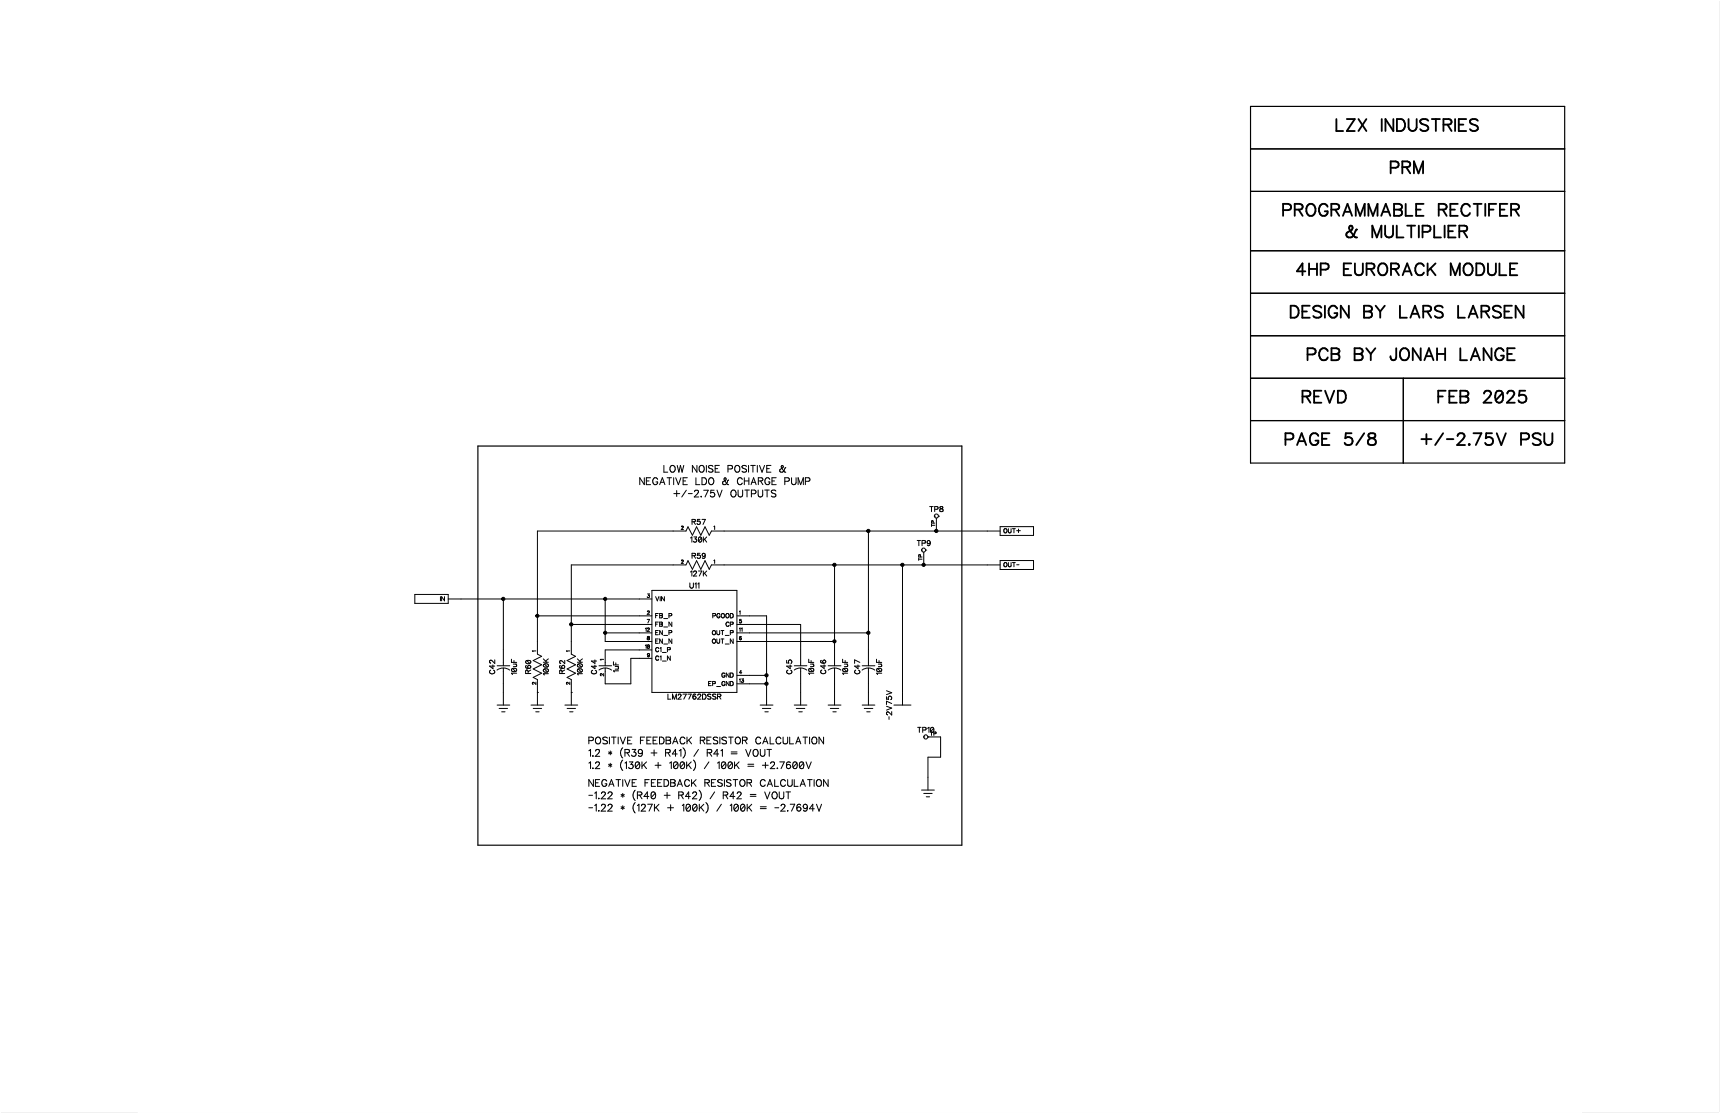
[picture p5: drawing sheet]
<svg xmlns="http://www.w3.org/2000/svg" width="432mm" height="279mm" viewBox="0 0 432 279" stroke-linecap="round" stroke-linejoin="round" font-family="sans-serif">
<g fill="#000" stroke="#000" stroke-width=".25">
<path d="M0 0h431.8v279.4h-431.8z"/>
<circle cx="218" cy="133.3" r=".4"/>
<circle cx="235.1" cy="133.3" r=".4"/>
<circle cx="126.3" cy="150.3" r=".4"/>
<circle cx="134.9" cy="154.6" r=".39"/>
<circle cx="143.4" cy="156.7" r=".4"/>
<circle cx="151.9" cy="158.9" r=".39"/>
<circle cx="151.9" cy="150.3" r=".39"/>
<circle cx="209.5" cy="141.8" r=".4"/>
<circle cx="218" cy="158.9" r=".4"/>
<circle cx="226.5" cy="141.8" r=".4"/>
<circle cx="231.9" cy="141.8" r=".4"/>
<circle cx="192.4" cy="169.5" r=".4"/>
<circle cx="192.4" cy="171.6" r=".4"/>
<circle cx="209.5" cy="161" r=".39"/>
</g>
<g fill="#fff" stroke="#fff" stroke-width=".25">
<path d="M0 0h431.8v279.4h-431.8z"/>
<path d="M34.7 0h362.3v279.4h-362.3z"/>
</g>
<g fill="none" stroke="#000" stroke-width=".25">
<path d="M161.8 119.9v1.8l-1.2-1.8v1.8M163.3 119.9h-1v1.8h1M166.7 116.8v1.7h.9M167.5 119.9h1.1M168 119.9v1.8M168.5 116.9a.8 .8 0 0 1 1 .8 .8 .8 0 0 1-1 .7l-.3-.5zM169.1 119.9v1.8M169.6 119.9l.7 1.8 .6-1.8M170 116.8l.4 1.7 .4-1.7 .4 1.7 .5-1.7M172.6 119.9h-1.1v1.8h1.1M174.7 119.9v1.8h1M175 116.8v1.7l-1.2-1.7v1.7"/>
<path d="M175.8 116.9a.79 .79 0 0 1 1 .8 .79 .79 0 0 1-1 .7l-.3-.5 .1-.7zM176.2 119.9a.93 .93 0 0 1 1.1 .5 .93 .93 0 0 1-.3 1.2l-.8 .1zM177.3 116.8v1.7M179 117.1a.65 .65 0 0 0-1.2 .1l.2 .3 .8 .3 .2 .5a.72 .72 0 0 1-1.2 0M179.5 117.6h.7M180.6 116.8h-1.1v1.7h1.1M182.8 117.7l.9-.1 .2-.2-.1-.4-1-.2v1.7M184.7 116.9l.2-.1a.82 .82 0 0 1 .8 .9 .82 .82 0 0 1-1 .7l-.3-.5zM186.9 119.9v1.8M187.4 117.1l-.4-.3a.52 .52 0 0 0-.7 .4l1.1 .9v.2l-.4 .2-.7-.2M187.9 116.8v1.7M188 119.9v1.8"/>
<path d="M188.5 116.8h1.1M189 116.8v1.7M190.1 116.8v1.7M190.7 116.8l.6 1.7 .6-1.7M192.5 117.6h.6M193.5 116.8h-1v1.7h1M194.9 119.9h-1.1v1.8h1.1M197.3 117.4l-.7 1-.6 .1-.3-.3 .1-.3 .8-.7-.2-.4-.3 .3 .1 .4 .7 .9 .4 .1M198.7 119.9v1.3a.57 .57 0 0 0 .6 .5 .57 .57 0 0 0 .6-.5v-1.3M162.3 120.7h.6M165.1 120.4a.63 .63 0 0 0-.7-.5 .63 .63 0 0 0-.5 .7 .69 .69 0 0 0 .3 1 .69 .69 0 0 0 .9-.4v-.2h-.4M165.6 121.7l.7-1.8 .6 1.8"/>
<path d="M165.9 121.1h.8M169.2 123.9h1.4M169.9 123.1v1.5M171.4 132.1l-.3 .1M171.4 132.1h.1M171.5 132.1v.3l-.5 .5h.6M171.5 120.7h.6M172.3 123.1l-1.1 1.7M172.8 123.9h1M173.4 135l.3-.2v1.3M173.7 131l.8-.1 .1-.3-.1-.2h-.8v1.3M173.7 139.5l.8-.1 .1-.3-.1-.2h-.8v1.3"/>
<path d="M174.2 131l.4 .7M174.2 134.8h.7l-.4 .5a.42 .42 0 0 1 .4 .5 .42 .42 0 0 1-.5 .3l-.3-.3M174.2 139.5l.4 .7M174.4 123.4a.51 .51 0 0 1 .4-.4 .51 .51 0 0 1 .5 .4l-.2 .6-.8 .8h1.1M175.7 130.4h-.6l-.1 .5a.44 .44 0 0 1 .7 .1 .44 .44 0 0 1-.1 .6 .44 .44 0 0 1-.6-.2M175.7 138.9h-.6l-.1 .5 .3-.1a.46 .46 0 0 1 .6 .3 .46 .46 0 0 1-.3 .6 .46 .46 0 0 1-.6-.2M176 124.6v.2zM176.1 135l-.3-.2-.3 .1-.1 .9M176.1 135l.1 .6-.2 .4-.3 .1-.3-.3M176.1 135l-.7 .8M176.2 130.4h.9l-.6 1.3M176.6 134.8v1.3"/>
<path d="M176.7 123.1h1.1l-.8 1.7M176.9 135.3l.5 .8M177 139.3l-.1 .8-.6-.1M177.4 134.8l-.8 .9M178.1 120.2a.78 .78 0 0 1 1.1 .1 .78 .78 0 0 1-.2 1.1 .78 .78 0 0 1-1.1-.1 .78 .78 0 0 1 .2-1.1zM179.2 132.2l.2-.1v.8M179.3 123.1h-.8l-.1 .7a.6 .6 0 0 1 .9 0 .6 .6 0 0 1-.1 .9 .6 .6 0 0 1-.9-.3M180 123l.6 1.8 .7-1.8M182.9 120.5l-.4 .7a.58 .58 0 0 1-.5 .5 .58 .58 0 0 1-.6-.5l.8-.7 .1-.3-.3-.3-.2 .3 .1 .4 .7 1 .3 .1M183.8 123.1a.81 .81 0 0 1 1 .8 .81 .81 0 0 1-1 .8l-.3-.6v-.4zM185.3 123v1.2l.5 .6a.52 .52 0 0 0 .6-.6v-1.2M186.4 120.4a.63 .63 0 0 0-.8-.5 .63 .63 0 0 0-.5 .7 .69 .69 0 0 0 .3 1 .69 .69 0 0 0 1-.4"/>
<path d="M186.9 120.7h1.1M187 123h1.1M187.5 123v1.8M188.6 121.7l.6-1.8 .6 1.8M188.6 124l1-.1 .2-.3-.1-.4-1.1-.2v1.8M188.8 121.1h.8M190.3 123v1.2a.57 .57 0 0 0 .6 .6 .57 .57 0 0 0 .6-.6v-1.2M190.4 120.7l1-.1v-.5l-1-.2v1.8M190.9 120.7l.6 1M192 123h1.1M192.6 123v1.8M193.3 120.4a.69 .69 0 0 0-1-.4 .69 .69 0 0 0-.3 1 .62 .62 0 0 0 .6 .7 .62 .62 0 0 0 .7-.7h-.4"/>
<path d="M193.8 120.7h.6M194.8 123.3a.64 .64 0 0 0-.6-.3 .64 .64 0 0 0-.6 .4l.2 .3 .8 .3 .2 .5a.72 .72 0 0 1-1.2 0M197 120.8l1-.1 .2-.2-.1-.4-1.1-.2v1.8M200.4 121.7v-1.8l.6 1.8 .7-1.8v1.8M202.2 120.8l1-.1 .1-.2-.1-.4-1-.2v1.8M218 133.3v33.8M230.3 135.7h.8M230.7 135.7v1.3M231.1 139.8v-.5h-.4l-.1 .5h.9M231.4 138.1h.1M231.5 136.4l.7-.1 .1-.5-.8-.1v1.3M231.9 138.6v3.2"/>
<path d="M232.4 138.1h.1M233.4 127.2h.9M233.6 136.1l-.3 .8-.3 .1-.2-.2M233.8 127.2v1.2M233.8 131.6v.6M233.8 131.9h.9M233.9 130.8l-.1 .5h.9M233.9 130.8h.3l.1 .5M233.9 130.8h.1M234.6 129.6h.1M234.7 127.8l.8-.1v-.4l-.8-.1v1.2M235.1 133.3h.1"/>
<path d="M235.1 130.1v3.2M235.6 129.6a.51 .51 0 0 0-.5-.6 .51 .51 0 0 0-.5 .6M235.6 129.6a.51 .51 0 0 1-.5 .4 .51 .51 0 0 1-.5-.4M235.6 129.6h.1M236.1 127.2v.4l.5 .2 .2 .2a.45 .45 0 0 1-.4 .5 .45 .45 0 0 1-.5-.3l.1-.3 .7-.4-.1-.3zM251.1 133.3h-72.5l-.5 1.1-1.1-2.2-1.1 2.2-1-2.2-1.1 2.2-1.1-2.2-.5 1.1h-37.3v30.9l1.1 .6-2.1 1 2.1 1.1-2.1 1 2.1 1.1-2.1 1.1 1 .5v6.4M251.1 132.2h8.4v2.2h-8.4zM252.1 132.8a.47 .47 0 0 1 .7 .4 .47 .47 0 0 1-.7 .4zM253.2 132.7v.8l.2 .3 .4-.2v-.9M254.2 132.7h.7M254.6 132.7v1.1M255.2 133.2h1"/>
<path d="M255.7 132.8v.9M104.1 149.2h8.4v2.3h-8.4zM110.6 149.8v1M111.6 149.8v1l-.7-1v1M112.5 150.4h51.2M126.4 150.4v16.7M134.9 154.6h.1M134.9 154.6h28.8M143.4 156.8h20.3M151.9 150.4h.1M151.9 150.4v10.6h11.8M151.9 158.9h11.8"/>
<path d="M162 157.8l.2-.2v.9M162.5 155.5h.6l-.5 .9M162.5 153.6l.2-.2 .3 .1-.5 .7h.6M162.5 157.8v.1M162.5 157.8l.4-.2 .1 .3-.5 .6h.6M162.6 159.8v.3l.5 .3a.3 .3 0 0 1-.3 .2 .3 .3 0 0 1-.3-.2l.5-.4v-.2zM162.6 149.1h.4l-.2 .3a.3 .3 0 0 1 .2 .5 .3 .3 0 0 1-.5-.1M163.7 148.2h21.3v25.6h-21.3zM164.6 149.8l.4 1 .4-1M164.6 158.8h.4M164.6 154.5h.4M164.6 156.7h.4"/>
<path d="M165.3 154h-.7v1.1M165.3 156.2h-.7v1M165.3 158.3h-.7v1h.7M165.6 154l.6 .1 .1 .1-.3 .3 .3 .4-.3 .2h-.4zM165.6 156.2l.6 .1v.2l-.2 .2 .2 .1v.4h-.6zM165.6 154.5h.4M165.6 156.7h.4M165.7 149.8v1M166.3 158.3v1l-.7-1v1M166.6 159.5h1M166.6 155.3h1M166.6 157.4h1"/>
<path d="M166.8 149.8v1l-.7-1v1M167.9 154.6l.7-.1v-.4l-.7-.1v1.1M167.9 158.8h.7v-.4l-.7-.1v1M168.7 156.2v1l-.8-1v1M171.1 140.8h.1M171.4 140.6l-.3 .2M171.4 140.6l.1 .1M171.5 140.7v.2l-.5 .5h.6M173.2 146.3v1l.4 .4 .5-.4v-1M173.4 143.6l.3-.3v1.3M174.1 143.6l.3-.3 .4 .1 .1 .2-.8 1h.8M174.5 146.6l.3-.3v1.4"/>
<path d="M175.2 146.6l.3-.3v1.4M175.3 143.3h.9l-.6 1.3M176.6 143.3v1.3M176.9 143.9l.5 .7M177.4 143.3l-.8 .9M178.9 154.6h.5l.3-.4-.3-.2h-.5v1.1M179 158.3a.51 .51 0 0 1 .7 .5 .51 .51 0 0 1-.7 .5l-.2-.3zM179.2 140.8l.2-.2v.8M180 158.3v.7l.3 .3 .3-.1 .1-.9M180.7 154.3l-.1-.2a.51 .51 0 0 0-.7 .4 .51 .51 0 0 0 .7 .5l.1-.3h-.2M181 158.3h.7M181.3 154.1a.53 .53 0 0 1 .6 .4 .53 .53 0 0 1-.5 .6l-.3-.4z"/>
<path d="M181.4 158.3v1M182.1 159.5h.9M182.4 154.1a.54 .54 0 0 1 .7 .4 .54 .54 0 0 1-.6 .6l-.3-.4zM183 156.4a.45 .45 0 0 0-.5-.2 .45 .45 0 0 0-.3 .6l.4 .4 .4-.2M183.3 154h.4a.61 .61 0 0 1 .4 .6 .61 .61 0 0 1-.4 .5h-.4zM183.3 156.7h.7v-.4l-.7-.1v1M183.3 158.8h.7v-.4l-.7-.1v1M185 154.6h7.4v22.4M185 156.8h16v10.3M185 158.9h33M185.6 153.5l.2-.1v.8M185.6 157.8l.2-.2v.9"/>
<path d="M186.1 155.5h-.4v.4a.3 .3 0 0 1 .4 0 .3 .3 0 0 1 0 .4 .3 .3 0 0 1-.5-.1M186.1 159.9l-.3-.1-.2 .6M186.1 157.8l.2-.2v.9M209.5 141.8v25.3M218 158.9h.1M226.6 141.8v35.2M230.6 140.1v.6M230.6 140.4h.9M231.9 141.8h.1M251.1 141.8h-72.5l-.5 1.1-1.1-2.1-1.1 2.1-1-2.1-1.1 2.1-1.1-2.1-.5 1h-28.8v22.4l1.1 .6-2.1 1 2.1 1.1-2.1 1 2.1 1.1-2.1 1.1 1 .5v6.4M251.1 140.7h8.4v2.3h-8.4zM252.2 141.3a.49 .49 0 0 1 .6 .5 .49 .49 0 0 1-.7 .4l-.1-.6z"/>
<path d="M253.2 141.2v1l.2 .1 .4-.1v-1M254.2 141.2h.7M254.6 141.2v1.1M255.2 141.8h.6M123.2 168.2a.53 .53 0 0 0-.2 .8 .53 .53 0 0 0 .7 .2 .48 .48 0 0 0 .5-.4 .48 .48 0 0 0-.3-.6M123.7 166.9v1l-.8-.7h1.3M124.2 165.7v.8l-.8-.7a.36 .36 0 0 0-.5 .2 .36 .36 0 0 0 .3 .5M124.8 168.2a2.67 2.67 0 0 1 3.2 0M124.8 167.1h3.2M124.8 177h3.2M125.3 177.8h2.1M125.9 178.7h.9"/>
<path d="M126.4 167.7v9.3M128.4 165.5v.8h1.3M128.7 167.8l-.3 .4a.69 .69 0 0 0 1.1 .4M128.7 167.8h.2a.55 .55 0 0 1 .8 .4l-.2 .4M128.7 167.8l.8 .8M128.9 166.7h.8M129 165.8v.5M129.5 166.7l.2 .3-.1 .3h-.7M129.7 169h-1.3l.3 .3M132.2 167.1l-.2 .2v.3l.8 .2M132.2 165.8l1 .1 .1 .3-.3 .3M132.2 165.8l-.2 .3v.3l.5 .2 .5-.1"/>
<path d="M132.2 165.8l.8 .7M132.6 169.1l-.1-.8-.3-.1-.2 .3v.6h1.3M132.8 167h.1M132.8 167l-.3 .4v.2l.3 .2M132.9 167l.4 .4-.5 .4M133.3 168.2l-.7 .4M133.3 177h3.2M133.9 177.8h2.1M134.5 178.7h.8M134.5 171.2v.6l-.5-.5a.23 .23 0 0 0-.4 .2 .23 .23 0 0 0 .3 .2M134.5 163.4h-.9l.2 .2M134.9 173.8h.1"/>
<path d="M136.4 166.2h1.3M136.4 165.4l.8 .8M136.7 166.7l.9 .1v.5l-.1 .1M136.7 167.9l-.3 .3 .1 .4 1 .1M136.7 167.9l.9 .2v.5l-.1 .1M136.7 166.7l-.3 .3 .1 .3 1 .1M136.7 167.9l.8 .8M136.7 166.7l.8 .7M137.7 169.1h-1.3l.3 .4M137.7 165.4l-.8 .5M140.7 167.1l-.2 .3a.64 .64 0 0 0 .9 .4M141.1 169.1v-.8l-.4-.1-.2 .1v.8h1.3"/>
<path d="M141.8 165.8v.8l-.6-.6-.5-.2-.2 .5 .3 .2M141.8 168.2l-.7 .4M141.8 177h3.2M142.4 177.8h2.1M143 178.7h.8M143 171.2v.6l-.6-.5a.23 .23 0 0 0-.2 .2 .23 .23 0 0 0 .2 .2M143 163.4h-.8l.2 .2M143.4 173.8h.1M144.9 166.2h1.3M144.9 165.4l.9 .8M145.2 166.7l.5-.1 .4 .2 .1 .3-.2 .3M145.2 167.9l-.2 .2v.5l1 .1"/>
<path d="M145.2 167.9l.9 .2 .1 .3-.2 .3M145.2 166.7l-.2 .1v.5l1 .1M145.2 167.9l.8 .8M145.2 166.7l.8 .7M146.2 169.1h-1.3l.3 .4M146.2 165.4l-.7 .5M148.8 168.3l-.3 .1a.59 .59 0 0 0 .6 .8 .59 .59 0 0 0 .6-.8l-.3-.1M149.4 167v.9l-.9-.6h1.3M149.4 165.7v.8l-.9-.6h1.3M150.4 167.1h3.1M150.4 168.2a2.63 2.63 0 0 1 3.1 0M151.6 165.5h-.9l.2 .2"/>
<path d="M151.6 169.1v.6l-.7-.6-.2 .4 .2 .1M154 166.1v.8h1.3M154.4 167.3h.9M154.6 166.4v.5M155 167.3l.2 .2v.4l-.8 .1M155.3 168.4h-1.3l.2 .3M162 162.1l.2-.2v.9M162.5 164.3l.3-.3 .3 .3M162.5 164.3h.1M162.5 164.3l.3 .2 .3-.2M163 162.1l-.4-.2-.1 .7M163 162.1l-.1 .6-.4-.1"/>
<path d="M163 162.1l-.5 .5M163.1 164.3l-.2 .5h-.3M163.7 163.2h-11.8v3.9M163.7 165.3h-5.3v6.4h-6.5v-4M164.6 160.9h.4M165.3 160.4h-.7v1.1h.7M165.4 162.8a.39 .39 0 0 0-.5-.2 .39 .39 0 0 0-.3 .3v.3a.39 .39 0 0 0 .3 .4 .39 .39 0 0 0 .5-.2M165.4 164.9a.39 .39 0 0 0-.5-.2 .39 .39 0 0 0-.3 .4 .45 .45 0 0 0 .1 .6 .45 .45 0 0 0 .6-.1l.1-.1M165.7 164.9l.2-.2v1M165.7 162.8l.2-.2v1M166.3 165.9h1M166.3 160.4v1.1l-.7-1.1v1.1"/>
<path d="M166.3 163.8h1M166.6 161.7h1M167.6 163.1h.6v-.5h-.6v1M167.7 174.2v1.3h.7M168.3 164.7v1l-.7-1v1M168.7 160.4v1.1l-.8-1.1v1.1M168.8 175.5v-1.3l.5 1.3 .5-1.3v1.3M170.3 174.5v-.2l.4-.1 .3 .4-.8 .9h.8M171.4 174.2h.9l-.6 1.3M172.7 174.2h.8l-.6 1.3M174.7 174.4l-.4-.2a.64 .64 0 0 0-.4 .9M175.2 174.5l.1-.2 .4-.1 .2 .4-.8 .9h.9"/>
<path d="M176.4 174.2h.4a.68 .68 0 0 1 .5 .7 .68 .68 0 0 1-.5 .6h-.4zM177.9 171.6h.4M178.5 174.4l-.3-.2-.6 .2 .1 .3 .7 .3 .1 .3-.3 .2-.6-.2M178.6 171.1h-.7v1h.7M178.9 171.6h.6v-.5h-.6v1M178.9 160.6l.1-.1a.49 .49 0 0 1 .7 .5 .49 .49 0 0 1-.7 .4l-.2-.3zM179.7 174.4l-.7-.1-.1 .4 .7 .3 .1 .3-.2 .2-.6-.2M179.9 172.3h1M180 160.4v.8l.3 .3 .3-.2 .1-.9M180.1 174.8h.7l.1-.4-.8-.2v1.3M180.6 174.8l.4 .7M181 160.4h.7"/>
<path d="M181.4 160.4v1.1M182 169.2a.44 .44 0 0 0-.6 0 .44 .44 0 0 0 0 .6 .44 .44 0 0 0 .6 0v-.2h-.3M182 171.3a.39 .39 0 0 0-.5-.2 .39 .39 0 0 0-.3 .4l.1 .5 .2 .1 .4-.1 .1-.3h-.3M182.1 161.7h.9M183 169v1l-.7-1v1M183 171.1v1l-.7-1v1M183.3 169h.4a.58 .58 0 0 1 .4 .5 .58 .58 0 0 1-.4 .5h-.4zM183.3 171.1h.4a.58 .58 0 0 1 .4 .5 .58 .58 0 0 1-.4 .5h-.4zM184.1 160.4v1.1l-.8-1.1v1.1M185 169.5h7.4M185 171.7h7.4M185 161h24.5"/>
<path d="M185.6 170.6l.2-.2v.9M186.1 171.1v.1M186.1 171.2h.1M186.2 170.4h.4l-.2 .4a.29 .29 0 0 1 .3 .4 .29 .29 0 0 1-.5 0M186.2 168.9h-.6l.4-.6v.9M190.8 177h3.3M191.4 177.8h2.1M192 178.7h.9M197.5 165.8v.6l.5 .1a.47 .47 0 0 1 .1-.7 .47 .47 0 0 1 .7 .1 .47 .47 0 0 1-.3 .6M197.8 168.2a.48 .48 0 0 0-.3 .6 .48 .48 0 0 0 .5 .4 .53 .53 0 0 0 .7-.3 .53 .53 0 0 0-.2-.7M198.4 166.9v1l-.9-.7h1.3M199.4 167.1h3.2"/>
<path d="M199.4 177h3.2M199.4 168.2a2.63 2.63 0 0 1 3.1 0M199.9 177.8h2.2M200.5 178.7h.9M201 167.7v9.3M203 165.5v.8h1.3M203.2 167.8l-.1 .1v.5l.9 .2M203.2 167.8l1.1 .1v.5l-.3 .2M203.2 167.8l.8 .8M203.5 166.7h.8M203.6 165.8v.5M204 166.7l.3 .2v.4h-.8"/>
<path d="M204.3 169h-1.3l.2 .3M206.2 165.8l-.1 .5 .8 .2M206.3 168.2a.48 .48 0 0 0-.3 .5 .48 .48 0 0 0 .5 .4h.3a.48 .48 0 0 0 .5-.4 .48 .48 0 0 0-.3-.5M206.9 166.9v.9l-.9-.6h1.3M207.9 167.1h3.2M207.9 177h3.2M207.9 168.2a2.67 2.67 0 0 1 3.2 0M208.4 177.8h2.2M209.1 178.7h.8M209.5 161h.1M209.5 167.7v9.3M211.5 165.5v.8h1.3"/>
<path d="M211.8 167.8l-.3 .3 .1 .3 1 .2M211.8 167.8l1 .1v.5l-.2 .2M211.8 167.8l.8 .8M212 166.7h.8M212.2 165.8v.5M212.6 166.7l.2 .6h-.8M212.8 169h-1.3l.3 .3M214.8 168.2a.53 .53 0 0 0-.2 .8 .53 .53 0 0 0 .7 .2 .48 .48 0 0 0 .6-.4 .48 .48 0 0 0-.4-.6M215.4 166.9v1l-.9-.7h1.4M215.9 166.3l-1.4-.6v.8M216.4 168.2a2.68 2.68 0 0 1 3.2 0M216.5 167.1h3.1"/>
<path d="M216.5 177h3.1M217 177.8h2.1M217.6 178.7h.8M218 167.7v9.3M220 165.5v.8h1.4M220.3 167.8l-.2 .1v.5l1 .2M220.3 167.8h.3a.55 .55 0 0 1 .8 .4l-.3 .4M220.3 167.8l.8 .8M220.5 166.7h.9M220.7 165.8v.5M221.1 166.7l.3 .3-.1 .3h-.8M221.4 169h-1.3l.2 .3"/>
<path d="M222.5 174.9v.6l.6 .1a.47 .47 0 0 1 0-.7 .47 .47 0 0 1 .6 0 .47 .47 0 0 1 .1 .6M222.5 177.3l1.4 .5-1.4 .5M222.5 173.4l1.4 .5-1.4 .5M223.2 179.9v.7M223.7 175.6h-.1M223.8 175.5l-.1 .1M223.9 178.6v.9l-1-.8-.4 .2v.3l.3 .3M223.9 176.6l-1.4-.6v.9M224.4 177h4.3M147.8 185.9l1-.1 .2-.2-.1-.4-1.1-.2v1.7M147.8 199.6h1M147.8 188.5l.5-.4v1.8"/>
<path d="M147.8 191.6l.5-.3v1.7M148.8 189.8h.1zM148.8 192.9h.1zM149 195.7v1.7l-1.2-1.7v1.7M149.3 199.1l.4-.3v1.7M149.5 196.5h.7M149.5 188.6l.4-.5 .5 .1 .1 .3-.2 .6-.9 .8h1.2M149.5 191.6l.4-.3h.3l.3 .3-.2 .6-.9 .8h1.2M149.6 185.3l.2-.2a.81 .81 0 0 1 1 .8 .81 .81 0 0 1-1 .8l-.3-.6zM150.5 195.7h-1v1.7h1M151 199.2l.3-.4 .5 .1 .2 .2-.1 .4-1 1h1.2M151.4 185.6l.1 .1"/>
<path d="M151.5 185.7l.8 .3 .2 .5-.4 .2h-.6l-.2-.2M152.3 196.1a.64 .64 0 0 0-.7-.4 .64 .64 0 0 0-.5 .6v.5a.62 .62 0 0 0 .6 .6 .62 .62 0 0 0 .6-.6h-.4M152.5 185.3l-.2-.2a.62 .62 0 0 0-1 .4l.1 .1M152.7 199.2l.3-.4h.3l.4 .3-.1 .4-1 1h1.1M152.8 188.8l.8 .4M152.8 191.9l.8 .5M152.8 197.4l.7-1.7 .6 1.7M153 185v1.7M153.1 196.8h.8M153.2 188.5v1M153.2 191.6v1M153.5 185h1.1"/>
<path d="M153.6 188.8l-.8 .4M153.6 191.9l-.8 .5M154.1 185v1.7M154.6 195.7h1.2M155.2 185v1.7M155.2 195.7v1.7M155.7 185l.7 1.7 .6-1.7M155.9 199.4l.8 .5M156.3 195.7v1.7M156.3 199.2v1M156.3 190.8a1.82 1.82 0 0 0 0 2.6M156.3 187.7a1.78 1.78 0 0 0 0 2.6"/>
<path d="M156.7 199.4l-.8 .5M156.8 195.7l.7 1.7 .7-1.7M156.9 189l1-.1 .1-.3-.1-.3-1-.2v1.8M156.9 191.6l.4-.3v1.7M157.4 189l.6 .9M157.6 185.8h.6M158 191.3h.9l-.5 .6a.57 .57 0 0 1 .5 .5 .57 .57 0 0 1-.4 .6 .57 .57 0 0 1-.7-.4M158.6 185h-1v1.7h1M158.7 196.5h.6M158.7 188.1h.9l-.5 .7a.57 .57 0 0 1 .4 .9 .57 .57 0 0 1-1-.2M159.5 198.4a1.78 1.78 0 0 0 0 2.6M159.8 195.7h-1.1v1.7h1.1"/>
<path d="M160 199.6l1.1-.1v-.5l-1.1-.2v1.7M160.5 191.6l.1 .4a.75 .75 0 0 1-.6 1l-.4-.4M160.5 191.6a.54 .54 0 0 0-.5-.3 .54 .54 0 0 0-.4 .3v1M160.5 191.6l-.9 1M160.6 199.6l.6 .9M160.8 185.8h.7M161.2 191.3v1.7M161.3 188.7a.82 .82 0 0 1-.7 1.2l-.3-.3M161.5 192l.8 1M161.8 185h-1v1.7M161.9 196.5h.7M162.3 191.3l-1.1 1.1"/>
<path d="M162.4 185.8h.6M162.9 199.9h-1.2l.8-1.1v1.7M163 195.7h-1.1v1.7M163.4 185h-1v1.7h1M163.4 189h1.5M163.5 196.5h.7M164 185.8h.6M164.2 188.3v1.4M164.5 192.1h1.4M164.5 199.1a.55 .55 0 0 0-.5-.3 .55 .55 0 0 0-.5 .3v1.1M164.5 199.1l.1 .4a.76 .76 0 0 1-.7 1l-.4-.3M164.5 199.1l-1 1.1"/>
<path d="M164.6 195.7h-1.1v1.7h1.1M165 185h-1v1.7h1M165.1 196.5h.7M165.2 191.4v1.4M165.6 185a.93 .93 0 0 1 1.1 .5 .93 .93 0 0 1-.3 1.2h-.8zM166.2 195.7h-1.1v1.7h1.1M166.7 195.7h.6a.89 .89 0 0 1 .6 .9 .89 .89 0 0 1-.6 .8h-.6zM166.8 199.6h1.4M167.1 189l1-.1 .1-.6-1.1-.2v1.8M167.2 185l1.1 .2 .1 .3-.5 .3 .5 .4-.2 .5h-1zM167.2 185.8h.7M167.5 198.9v1.5"/>
<path d="M167.7 189l.5 .9M168.1 191.6l.4-.3v1.7M168.4 195.7h.7l.4 .3-.1 .3-.3 .2 .4 .3-.2 .5-.9 .1zM168.4 196.5h.7M168.9 186.7l.6-1.7 .7 1.7M169.1 186.2h.8M170 197.4l.7-1.7 .6 1.7M170 189.3h-1.2l.8-1.2v1.8M170.1 191.6l.1 .4a.75 .75 0 0 1-.7 1l-.4-.4M170.1 191.6l-.4-.3h-.4l-.2 .3v1M170.1 191.6l-1 1M170.3 196.8h.8"/>
<path d="M170.4 199.6l1-.1 .1-.2-.1-.4-1-.1v1.7M170.5 188.5l.4-.4v1.8M171 199.6l.5 .9M171.4 187.7a1.69 1.69 0 0 1 0 2.6M171.8 191.6l.1 .4a.75 .75 0 0 1-.7 1l-.4-.4M171.8 191.6l-.4-.3h-.4l-.3 .7 .1 .6M171.8 191.6l-1 1M172 185.5a.63 .63 0 0 0-.7-.5 .63 .63 0 0 0-.6 .7v.4a.64 .64 0 0 0 .5 .6 .64 .64 0 0 0 .8-.3M172.4 191.3v1.7M172.5 185v1.7M172.8 192l.7 1M172.9 185.8l.7 .9"/>
<path d="M173.1 196.1a.64 .64 0 0 0-.7-.4 .64 .64 0 0 0-.5 .6v.5a.64 .64 0 0 0 .5 .6 .64 .64 0 0 0 .7-.4M173.3 199.9h-1.2l.8-1.1v1.7M173.5 191.3l-1.1 1.1M173.6 195.7v1.7M173.6 185l-1.1 1.2M173.9 199.2l.3-.4h.4l.3 .3-.1 .4-1 1h1.2M174 196.4l.8 1M174.1 190.8a1.82 1.82 0 0 1 0 2.6M174.8 195.7l-1.2 1.1M175.3 188.1l-1.1 1.8M175.5 198.4a1.78 1.78 0 0 1 0 2.6M175.8 185.8h1l.2-.4-.5-.4h-.7v1.7"/>
<path d="M176.4 185.8l.6 .9M177 196.5l.9-.1 .2-.4-.4-.3h-.7v1.7M177.5 185.8h.6M177.5 196.5l.6 .9M177.5 189l1-.1 .2-.3-.1-.3-1.1-.2v1.8M178 191.3l-1.2 1.7M178.1 189l.6 .9M178.5 185h-1v1.7h1M178.6 196.5h.6M179.4 198.8l-1.1 1.7M179.7 195.7h-1.1v1.7h1.1M180.1 191.6l.5-.3v1.7"/>
<path d="M180.2 185.3a.6 .6 0 0 0-.6-.3 .6 .6 0 0 0-.5 .5v.1l.9 .4 .2 .3-.2 .4h-.8l-.1-.2M180.4 189.3h-1.2l.8-1.2v1.8M180.7 185v1.7M181 188.5l.4-.4v1.8M181.3 196a.65 .65 0 0 0-1.1 .1l.1 .2 .9 .4 .1 .4a.72 .72 0 0 1-1.1 0M181.6 199.6l1-.1v-.5l-1-.2v1.7M181.9 195.7v1.7M182.2 199.6l.5 .9M182.2 191.6l-.2-.3a.55 .55 0 0 0-.8 .3v1M182.2 191.6v.4a.75 .75 0 0 1-.6 1l-.4-.4M182.2 191.6l-1 1M182.4 185.3a.64 .64 0 0 0-.7-.3 .64 .64 0 0 0-.5 .5l1 .5 .2 .3-.2 .4h-.8l-.2-.2"/>
<path d="M182.9 185h1.2M183.5 185v1.7M183.5 196a.65 .65 0 0 0-1.1 .1l.1 .2 .8 .4 .2 .4a.72 .72 0 0 1-1.1 0M183.6 188.8h1.4M183.6 189.2h1.4M183.8 191.6l.1 .4a.75 .75 0 0 1-.6 1l-.5-.4M183.8 191.6l-.4-.3h-.4l-.2 .7v.6M183.8 191.6l-1 1M184.1 195.7h1.1M184.4 191.3v1.7M184.5 199.9h-1.2l.8-1.1v1.7M184.6 195.7v1.7"/>
<path d="M184.7 185.3l.2-.2a.81 .81 0 0 1 1 .8 .81 .81 0 0 1-1 .8l-.3-.6zM184.8 192l.7 1M185.1 199.2l.3-.4 .5 .1 .2 .2-.1 .4-1 1h1.1M185.5 191.3l-1.1 1.1M185.9 196l.2-.2a.79 .79 0 0 1 1 .8 .79 .79 0 0 1-1 .7l-.4-.5zM186.4 185.8h1l.1-.6-1.1-.2v1.7M187 185.8l.5 .9M187.2 188.1l.7 1.8 .6-1.8M187.5 196.5l1.1-.1v-.5l-1.1-.2v1.7M187.7 191.9h1.5M187.7 192.4h1.5M188.1 196.5l.6 .9"/>
<path d="M188.3 199.4h1.5M188.3 199.9h1.5M189.4 188.2a.87 .87 0 0 1 1 .6 .87 .87 0 0 1-.5 1.1 .9 .9 0 0 1-.9-.7 .9 .9 0 0 1 .4-1zM190.9 188.1v1.3l.4 .5 .6-.3 .1-1.5M191 185.5a.63 .63 0 0 0-.7-.5 .63 .63 0 0 0-.6 .7v.4a.64 .64 0 0 0 .5 .6 .64 .64 0 0 0 .8-.3M191.4 192.1h1.5M191.5 186.7l.7-1.7 .6 1.7M191.7 186.2h.8M192 198.8l.6 1.7 .7-1.7M192.1 196.1a.64 .64 0 0 0-.7-.4 .64 .64 0 0 0-.5 .6v.5a.64 .64 0 0 0 .5 .6 .64 .64 0 0 0 .7-.4M192.2 191.4v1.4M192.5 188.1h1.2"/>
<path d="M192.6 197.4l.7-1.7 .6 1.7M192.9 196.8h.8M193.1 188.1v1.8M193.3 185v1.7h1M193.5 191.6l.3-.3h.3l.3 .3-.2 .6-.8 .8h1.1M194.1 198.9a.81 .81 0 0 1 1 .8 .81 .81 0 0 1-1 .7l-.3-.5 .1-.7zM194.5 195.7v1.7h1M195.2 192.8v.2zM195.6 198.8v1.2l.5 .5a.52 .52 0 0 0 .7-.5v-1.2M195.7 191.3h1.2l-.8 1.7M196 185.5a.63 .63 0 0 0-.7-.5 .63 .63 0 0 0-.5 .7v.4a.64 .64 0 0 0 .5 .6 .64 .64 0 0 0 .7-.3M196.6 185v1.3a.58 .58 0 0 0 .6 .4 .58 .58 0 0 0 .5-.4v-1.3"/>
<path d="M197.2 196.1a.64 .64 0 0 0-.7-.4 .64 .64 0 0 0-.5 .6v.5a.64 .64 0 0 0 .5 .6 .64 .64 0 0 0 .7-.4M197.3 198.8h1.2M197.7 195.7l.1 1.4 .4 .3 .6-.3 .1-1.4M197.9 198.8v1.7M198.2 185v1.7h1M198.4 191.5l-.5-.2a.78 .78 0 0 0-.5 1.1M199.4 195.7v1.7h1M199.8 186.7l.6-1.7 .6 1.7M200 186.2h.8M200.1 191.6l-.5-.3h-.3l-.3 .7 .1 .6M200.1 191.6l.1 .4a.75 .75 0 0 1-.7 1l-.4-.4M200.1 191.6l-1 1"/>
<path d="M200.9 197.4l.6-1.7 .7 1.7M201.1 196.8h.9M201.6 185h1.1M201.7 191.6a.54 .54 0 0 0-.5-.3 .54 .54 0 0 0-.5 .3v1M201.7 191.6l.1 .4a.75 .75 0 0 1-.6 1l-.5-.4M201.7 191.6l-1 1M202.1 185v1.7M202.4 191.3l.6 1.7 .7-1.7M202.7 195.7h1.2M203.2 185v1.7M203.3 195.7v1.7M204.1 185.1l.2-.1a.85 .85 0 0 1 .8 .9 .85 .85 0 0 1-.8 .8 1.01 1.01 0 0 1-.2-1.6z"/>
<path d="M204.4 195.7v1.7M205.2 195.8l.2-.1a.82 .82 0 0 1 .8 .9 .82 .82 0 0 1-1 .7l-.3-.5zM206.8 185v1.7l-1.2-1.7v1.7M207.9 195.7v1.7l-1.1-1.7v1.7M230.4 182.6h.8M230.8 182.6v1.3M231.4 198.3h3.2M231.6 183.3l.8-.1 .1-.5-.9-.1v1.3M231.9 185h.1M231.9 199.2h2.1M232.9 182.8l.3-.2v1.3M233 185h.1"/>
<path d="M233 185h3.1v5.1h-3.1v8.2M233.6 183.8h.5M233.8 183.8v.8M234.4 182.8l-.3-.2-.3 .1-.2 .9M234.4 182.8l-.1 1h-.5l-.2-.2M234.4 182.8l-.8 .8M234.4 184.2l.5-.1v-.3h-.5v.8M147.8 202.8h1M149.3 202.2l.4-.3v1.7M150.2 200.4h.2zM150.3 203.5v.1zM151 202.3l.3-.4 .5 .1 .2 .2-.3 .6-.8 .8h1.2"/>
<path d="M152.7 202.3l.3-.4h.3l.4 .3-.3 .6-.8 .8h1.1M155.9 202.5l.8 .5M156.3 202.3v.9M156.7 202.5l-.8 .5M159.5 201.5a1.82 1.82 0 0 0 0 2.6M160 202.2l.4-.3v1.7M161 202.3l.4-.4 .4 .1 .2 .2-.2 .6-.8 .8h1.1M162.6 201.9h1.1l-.8 1.7M164.3 201.9v1.7M164.7 202.6l.7 1M165.4 201.9l-1.1 1.1M167.6 202.8h1.5"/>
<path d="M168.4 202v1.5M171.3 202.2l.4-.3v1.7M173.3 202.2a.52 .52 0 0 0-.5-.3 .52 .52 0 0 0-.5 .3v1.1M173.3 202.2l.1 .4a.75 .75 0 0 1-.7 1l-.4-.3M173.3 202.2l-1 1.1M174.9 202.2a.51 .51 0 0 0-.5-.3 .51 .51 0 0 0-.5 .3v1.1M174.9 202.2l.1 .4a.75 .75 0 0 1-.6 1l-.5-.3M174.9 202.2l-1 1.1M175.6 201.9v1.7M175.9 202.6l.8 1M176.7 201.9l-1.1 1.1M177.2 201.5a1.82 1.82 0 0 1 0 2.6"/>
<path d="M181.1 201.9l-1.1 1.7M183.3 202.2l.4-.3v1.7M185.3 202.2a.52 .52 0 0 0-.5-.3 .52 .52 0 0 0-.5 .3v1.1M185.3 202.2l.1 .4a.75 .75 0 0 1-.7 1l-.4-.3M185.3 202.2l-1 1.1M186.9 202.2l.1 .4a.75 .75 0 0 1-.6 1l-.4-.3M186.9 202.2a.51 .51 0 0 0-.4-.3 .51 .51 0 0 0-.5 .3v1.1M186.9 202.2l-.9 1.1M187.6 201.9v1.7M188 202.6l.7 1M188.7 201.9l-1.1 1.1M190.9 202.5h1.5"/>
<path d="M190.9 203h1.5M194.5 202.8h1M196.1 202.3l.3-.4 .5 .1 .2 .2-.3 .6-.8 .8h1.1M197.7 203.5v.1zM198.4 201.9h1.1l-.8 1.7M201 202.1l-.1-.1a.54 .54 0 0 0-.8 .2l-.1 .8M202.7 202.5a.82 .82 0 0 1-.7 1.1l-.3-.2M204.4 203h-1.2l.8-1.1v1.7M205 201.9l.6 1.7 .6-1.7M232.5 200h.9"/>
<circle cx="176.6" cy="139.3" r=".39"/>
<circle cx="231.9" cy="138.1" r=".51"/>
<circle cx="233.1" cy="136.1" r=".41"/>
<circle cx="141.4" cy="167.4" r=".39"/>
<circle cx="174.3" cy="175.1" r=".39"/>
<circle cx="185.9" cy="160.4" r=".25"/>
<circle cx="206.9" cy="166.1" r=".39"/>
<circle cx="160.7" cy="188.7" r=".55"/>
<circle cx="198" cy="192.4" r=".53"/>
<circle cx="232.4" cy="185" r=".52"/>
<circle cx="200.5" cy="203.1" r=".53"/>
<circle cx="202.2" cy="202.4" r=".54"/>
</g>
<path d="M313.9 26.7h78.9v89.5h-78.9zM313.9 37.4h78.9M313.9 48h78.9M313.9 62.9h78.9M313.9 73.6h78.9M313.9 84.3h78.9M313.9 95h78.9M352.3 95v21.2M120 112h121.5v100.2h-121.5zM313.9 105.6h78.9" fill="none" stroke="#000" stroke-width=".3"/>
<g fill="none" stroke="#000" stroke-width=".47">
<path d="M335.5 29.9v3h1.7M338.1 29.9h2l-2 3h2M341 29.9l2 3M343 29.9l-2 3M346.9 29.9v3M349.8 29.9v3l-2-3v3M350.7 29.9h1a1.6 1.6 0 0 1 1.1 1.5 1.6 1.6 0 0 1-1.1 1.5h-1zM353.6 29.9v2.1a1.02 1.02 0 0 0 1 .9 1.02 1.02 0 0 0 1-.9v-2.1M358.6 30.3a1.36 1.36 0 0 0-2.1 0l.3 .7 1.2 .5a.74 .74 0 0 1 .3 1.2 1.31 1.31 0 0 1-1.8-.3M359.5 29.9h2M360.5 29.9v3M362.4 31.3l1.7-.1a.68 .68 0 0 0 0-1.2l-1.7-.1v3"/>
<path d="M363.4 31.3l1 1.6M365.3 29.9v3M366.2 31.3h1.2M368.1 29.9h-1.9v3h1.9M371 30.3a1.12 1.12 0 0 0-1.1-.5 1.12 1.12 0 0 0-.9 .8l.3 .4 1.1 .5a.71 .71 0 0 1 .6 .5 .71 .71 0 0 1-.3 .7 1.27 1.27 0 0 1-1.7-.3M322.1 52.7l1.7-.1a.8 .8 0 0 0 .3-.8 .8 .8 0 0 0-.7-.6h-1.3v3M325 52.6l1.7-.1a.69 .69 0 0 0 0-1.1l-.4-.2h-1.3v3M326 52.6l1 1.6M328.3 51.6a1.11 1.11 0 0 1 1.2-.4 1.11 1.11 0 0 1 .7 1.1 1.34 1.34 0 0 1-.3 1.5 1.34 1.34 0 0 1-1.4 .3 1.92 1.92 0 0 1-.2-2.5zM333.3 51.9a1.11 1.11 0 0 0-1.3-.7 1.11 1.11 0 0 0-.9 1.1 1.34 1.34 0 0 0 .3 1.5 1.34 1.34 0 0 0 1.5 .3l.4-.6v-.5h-.7M334.2 52.6l1.7-.1a.69 .69 0 0 0 0-1.1l-.4-.2h-1.3v3M335.2 52.6l1 1.6"/>
<path d="M337.1 54.2l1.2-3 1.1 3M337.6 53.2h1.4M340.4 54.2v-3l1.1 3 1.1-3v3M340.7 57.6l-.4 .4a1.74 1.74 0 0 1-1.8 1.6 .7 .7 0 0 1-.5-.5 .7 .7 0 0 1 .3-.8l1-.5a.64 .64 0 0 0 .3-.6 .64 .64 0 0 0-.5-.6l-.3 .2a1.18 1.18 0 0 0 .3 1.4l1 1.3 .6 .1M343.5 54.2v-3l1.2 3 1.1-3v3M344.5 59.6v-3l1.2 3 1.1-3v3M346.8 54.2l1.1-3 1.1 3M347.2 53.2h1.4M347.7 56.6v2.2a1.01 1.01 0 0 0 1 .8 1.01 1.01 0 0 0 1-.8v-2.2M349.1 42.1h1.3l.4-.1a.8 .8 0 0 0 .3-.9 .8 .8 0 0 0-.7-.6h-1.3v3M350 51.2h1.2l.5 .2a.68 .68 0 0 1 0 1.1l-.5 .1 .5 .1a.79 .79 0 0 1 .3 .9 .79 .79 0 0 1-.8 .6h-1.2zM350 52.6h1.2"/>
<path d="M350.6 56.6v3h1.7M352 42l1.7-.2a.68 .68 0 0 0 0-1.1l-.4-.2h-1.3v3M352.9 51.2v3h1.7M353 42l1 1.5M353.3 56.6h2M354.3 56.6v3M355 43.5v-3l1.1 3 1.2-3v3M355.5 52.6h1.2M356.2 56.6v3M357.1 58.2h1.3l.4-.2a.77 .77 0 0 0 .3-.8 .77 .77 0 0 0-.7-.6h-1.3v3M357.4 51.2h-1.9v3h1.9M360 56.6v3h1.7"/>
<path d="M361.2 52.6l1.7-.1a.69 .69 0 0 0 0-1.1l-.4-.2h-1.3v3M362.2 52.6l1 1.6M362.7 56.6v3M363.6 58h1.1M364.1 52.6h1.2M365.4 56.6h-1.8v3h1.8M366 51.2h-1.9v3h1.9M366.4 58l1.7-.1a.74 .74 0 0 0 0-1.1l-1.7-.2v3M367.4 58l.9 1.6M369 51.9a1.11 1.11 0 0 0-1.2-.7 1.11 1.11 0 0 0-.9 1.1 1.34 1.34 0 0 0 .3 1.5 1.34 1.34 0 0 0 1.4 .3l.4-.6M370 51.2h1.9M370.9 51.2v3"/>
<path d="M372.9 51.2v3M373.8 52.6h1.1M375.6 51.2h-1.8v3M376.6 52.6h1.1M378.4 51.2h-1.8v3h1.8M379.3 52.6l1.7-.1a.69 .69 0 0 0 0-1.1l-.4-.2h-1.3v3M380.3 52.6l1 1.6M324 76.8h1a1.6 1.6 0 0 1 1.1 1.5 1.6 1.6 0 0 1-1.1 1.5h-1zM326.9 78.2h1.2M327.7 68.1h-2.1l1.4-2v3M328.6 66.1v3M328.6 67.5h2"/>
<path d="M328.8 76.8h-1.9v3h1.9M330.6 66.1v3M331.6 67.7h1.2l.4-.2a.77 .77 0 0 0 .3-.8 .77 .77 0 0 0-.7-.6h-1.2v3M331.7 77.2a1.13 1.13 0 0 0-1.1-.5 1.13 1.13 0 0 0-.9 .8l.3 .4 1.1 .4a.76 .76 0 0 1 .3 1.3 1.44 1.44 0 0 1-1.7-.3M332.6 76.8v3M335.7 77.5a1.11 1.11 0 0 0-1.3-.8 1.11 1.11 0 0 0-.9 1.2 1.32 1.32 0 0 0 .3 1.4 1.32 1.32 0 0 0 1.4 .3l.5-.6v-.4h-.7M337.4 67.5h1.1M338.6 76.8v3l-2-3v3M339.2 66.1h-1.8v3h1.8M340.1 66.1v2.1a1.01 1.01 0 0 0 1 .9 1.01 1.01 0 0 0 1-.9v-2.1M342.4 76.8h1.3l.4 .1a.68 .68 0 0 1 0 1.2l-.4 .1a.78 .78 0 0 1 .7 .8 .78 .78 0 0 1-.7 .8h-1.3zM342.4 78.2h1.3"/>
<path d="M343.1 67.5l1.7-.1a.68 .68 0 0 0 0-1.1l-1.7-.2v3M344 67.5l1.1 1.6M345.4 76.8l1.1 1.4M346.5 78.2v1.6M346.5 66.3a1.43 1.43 0 0 1 1.7 .6 1.43 1.43 0 0 1-.2 1.8 1.1 1.1 0 0 1-1.3 .4 1.1 1.1 0 0 1-.7-1.1 1.74 1.74 0 0 1 .5-1.7zM347.6 76.8l-1.1 1.4M349.2 67.5l1.7-.1a.68 .68 0 0 0 0-1.1l-1.7-.2v3M350.2 67.5l1 1.6M351.5 76.8v3h1.7M352.1 69.1l1.2-3 1.1 3M352.6 68.1h1.3M354.1 79.8l1.1-3 1.2 3"/>
<path d="M354.5 78.8h1.4M357.3 78.2l1.7-.1a.68 .68 0 0 0 0-1.2l-.4-.1h-1.3v3M357.5 66.8a1.12 1.12 0 0 0-1.3-.7 1.12 1.12 0 0 0-.9 1.2 1.32 1.32 0 0 0 .3 1.4 1.32 1.32 0 0 0 1.4 .3l.5-.6M358.3 78.2l1 1.6M358.4 66.1v3M359.1 67.4l1.3 1.7M360.4 66.1l-2 2M362.2 77.2a1.11 1.11 0 0 0-1.1-.5 1.11 1.11 0 0 0-.9 .8l.3 .4 1.2 .4a.76 .76 0 0 1 .2 1.3 1.44 1.44 0 0 1-1.7-.3M364.2 69.1v-3l1.1 3 1.2-3v3M366.1 76.8v3h1.6M368 66.3a1.43 1.43 0 0 1 1.7 .6 1.43 1.43 0 0 1-.3 1.8 1.1 1.1 0 0 1-1.2 .4 1.1 1.1 0 0 1-.8-1.1 1.74 1.74 0 0 1 .6-1.7zM368.7 79.8l1.1-3 1.2 3"/>
<path d="M369.1 78.8h1.4M370.6 66.1h1a1.57 1.57 0 0 1 1.1 1.5 1.57 1.57 0 0 1-1.1 1.5h-1zM371.9 78.2h1.3a.79 .79 0 0 0 .7-.9l-.3-.4-.4-.1h-1.3v3M372.9 78.2l1 1.6M373.5 66.1v2.1a1.01 1.01 0 0 0 1 .9 1.01 1.01 0 0 0 1-.9v-2.1M376.4 66.1v3h1.8M376.8 77.2a1.13 1.13 0 0 0-1.1-.5 1.13 1.13 0 0 0-.9 .8l.3 .4 1.1 .4a.76 .76 0 0 1 .3 1.3 1.44 1.44 0 0 1-1.7-.3M377.7 78.2h1.1M379.1 67.5h1.1M379.6 76.8h-1.9v3h1.9M380.9 66.1h-1.8v3h1.8M382.5 76.8v3l-2-3v3"/>
<path d="M327 99.5h1.3l.4-.1a.68 .68 0 0 0 0-1.2l-1.7-.1v3M328 99.5l1 1.6M328.3 89h1.3a.78 .78 0 0 0 .7-.8 .78 .78 0 0 0-.7-.8h-1.3v3M329.9 99.5h1.1M331.7 98.1h-1.8v3h1.8M332.7 98.1l1.1 3 1.1-3M333.3 88.1a1.11 1.11 0 0 0-1.2-.7 1.11 1.11 0 0 0-.9 1.2 1.34 1.34 0 0 0 .3 1.4 1.34 1.34 0 0 0 1.4 .3l.4-.6M334.3 87.4h1.2l.5 .2a.64 .64 0 0 1 0 1.1l-.5 .2 .5 .1a.79 .79 0 0 1 .3 .9 .79 .79 0 0 1-.8 .5h-1.2zM334.3 88.9h1.2M335.9 98.1h.9a1.6 1.6 0 0 1 1.1 1.5 1.6 1.6 0 0 1-1.1 1.5h-.9zM340.1 87.4h1.3a.79 .79 0 0 1 .7 .9l-.3 .4-.4 .2a.79 .79 0 0 1 .7 .5 .79 .79 0 0 1-.3 .9l-1.7 .1zM340.1 88.9h1.3"/>
<path d="M343 87.4l1.1 1.5M344.1 88.9v1.5M345.3 87.4l-1.2 1.5M350.5 87.4l-.1 2.7a.68 .68 0 0 1-1.2 0l-.1-.7M351.7 87.8l.3-.2a1.38 1.38 0 0 1 1.6 .4 1.38 1.38 0 0 1 0 1.7 1.11 1.11 0 0 1-1.3 .7 1.11 1.11 0 0 1-.8-1.1v-.7zM356.7 87.4v3l-2-3v3M357.6 90.4l1.1-3 1.2 3M358 89.4h1.5M360.8 88.9h2M360.8 87.4v3M361.1 99.5h1.1M362.8 87.4v3"/>
<path d="M362.9 98.1h-1.8v3M363.9 99.5h1.1M365.7 98.1h-1.8v3h1.8M366.6 99.5h1.3M366.6 98.1h1.3a.79 .79 0 0 1 .7 .8l-.3 .5-.4 .1a.78 .78 0 0 1 .8 .8 .78 .78 0 0 1-.8 .8h-1.3zM366.6 87.4v3h1.7M369.2 90.4l1.2-3 1.1 3M369.7 89.4h1.4M372.6 98.8l.3-.6 .3-.1 .8 .1a.66 .66 0 0 1 .1 1l-1.7 1.9h2M374.4 87.4v3l-2-3v3M377.2 98.6a.95 .95 0 0 0-.8-.5 .95 .95 0 0 0-.9 .5l-.1 .8 .1 1.1M377.2 98.6a2.57 2.57 0 0 1-.3 2.3 .94 .94 0 0 1-1.4-.4"/>
<path d="M377.2 98.6l-1.7 1.9M377.5 88.1a1.05 1.05 0 0 0-1.6-.5 1.75 1.75 0 0 0 .3 2.8 1.02 1.02 0 0 0 1.3-.7v-.4h-.7M378.4 98.8l.3-.6 .3-.1 .9 .1a.66 .66 0 0 1 .1 1l-1.7 1.9h2M378.4 88.9h1.2M380.3 87.4h-1.9v3h1.9M382.9 98.1h-1.4l-.2 1.3a1.06 1.06 0 0 1 1.6-.1 1.06 1.06 0 0 1-.1 1.6 1.06 1.06 0 0 1-1.6-.4M322.7 110.3h1.3l.4-.1a.77 .77 0 0 0 .3-.9 .77 .77 0 0 0-.7-.5h-1.3v2.9M325.6 111.7l1.2-2.9 1.1 2.9M326.1 110.7h1.4M331 109.4a1.1 1.1 0 0 0-1.3-.6 1.1 1.1 0 0 0-.9 1.1 1.29 1.29 0 0 0 .3 1.4 1.29 1.29 0 0 0 1.4 .3l.5-.6v-.4h-.8M331.9 110.2h1.1M333.8 108.8h-1.9v2.9h1.9"/>
<path d="M339.3 108.8h-1.4l-.2 1.2a1.05 1.05 0 0 1 1.6 0 1.05 1.05 0 0 1-.2 1.6 1.05 1.05 0 0 1-1.5-.4M342.5 108.8l-2 2.9M343.7 108.9a.59 .59 0 0 0-.2 .6 .59 .59 0 0 0 .5 .4 1.19 1.19 0 0 1 1.4 1.3l-.1 .3a1.23 1.23 0 0 1-1.9-.3 .93 .93 0 0 1 .9-1.2l.5-.1a.63 .63 0 0 0 .3-1l-.4-.1zM356.8 110.2h2.6M358.1 109v2.5M362.3 108.8l-2 2.9M363.2 110.2h1.7M365.9 109.5l.2-.5a.95 .95 0 0 1 1.6 .3l-.5 1-1.4 1.4h2M368.7 111.6l.2-.1 .1 .1-.1 .1zM369.9 108.8h2l-1.4 2.9M374.6 108.8h-1.5l-.1 1.2a1.05 1.05 0 0 1 1.6 0 1.05 1.05 0 0 1-.3 1.6 1.05 1.05 0 0 1-1.5-.4M375.8 108.8l1.1 2.9 1.1-2.9"/>
<path d="M381.8 110.3h1.4a.78 .78 0 0 0 .7-.8 .78 .78 0 0 0-.7-.7h-1.4v2.9M386.8 109.2a1.17 1.17 0 0 0-2 .2l.3 .5 1.1 .4a.74 .74 0 0 1 .3 1.3 1.44 1.44 0 0 1-1.7-.3M387.7 108.8v2.1a1.03 1.03 0 0 0 1 .8 1.03 1.03 0 0 0 1-.8v-2.1"/>
</g>
<g font-size="5.9">
<text x="335.3" y="33.8">LZX INDUSTRIES</text>
<text x="348.9" y="44.4">PRM</text>
<text x="321.9" y="55.1">PROGRAMMABLE RECTIFER</text>
<text x="337.7" y="60.5">&amp; MULTIPLIER</text>
<text x="325.3" y="70">4HP EURORACK MODULE</text>
<text x="323.8" y="80.7">DESIGN BY LARS LARSEN</text>
<text x="328" y="91.3">PCB BY JONAH LANGE</text>
<text x="326.7" y="102">REVD</text>
<text x="360.8" y="102">FEB 2025</text>
<text x="322.5" y="112.6">PAGE 5/8</text>
<text x="356.6" y="112.6">+/-2.75V PSU</text>
</g>
<g font-size="3.4">
<text x="166.5" y="119.1">LOW NOISE POSITIVE &amp;</text>
<text x="160.5" y="122.2">NEGATIVE LDO &amp; CHARGE PUMP</text>
<text x="169" y="125.3">+/-2.75V OUTPUTS</text>
<text x="147.7" y="187.3">POSITIVE FEEDBACK RESISTOR CALCULATION</text>
<text x="147.7" y="190.4">1.2 * (R39 + R41) / R41 = VOUT</text>
<text x="147.7" y="197.9">NEGATIVE FEEDBACK RESISTOR CALCULATION</text>
<text x="147.7" y="193.5">1.2 * (130K + 100K) / 100K = +2.7600V</text>
<text x="147.7" y="201">-1.22 * (R40 + R42) / R42 = VOUT</text>
<text x="147.7" y="204.1">-1.22 * (127K + 100K) / 100K = -2.7694V</text>
</g>
<g font-size="2.5">
<text x="233.3" y="128.8">TP8</text>
<text x="173.3" y="136.5">130K</text>
<text x="173.6" y="132">R57</text>
<text x="230.1" y="137.4">TP9</text>
<text x="173.7" y="140.6">R59</text>
<text x="173.1" y="148">U11</text>
<text x="173.3" y="145">127K</text>
<text x="124.6" y="169.2" transform="rotate(-90 124.6 169.2)">C42</text>
<text x="130.1" y="169.4" transform="rotate(-90 130.1 169.4)">10uF</text>
<text x="133.6" y="169.2" transform="rotate(-90 133.6 169.2)">R60</text>
<text x="138.1" y="169.5" transform="rotate(-90 138.1 169.5)">100K</text>
<text x="142.2" y="169.2" transform="rotate(-90 142.2 169.2)">R62</text>
<text x="146.6" y="169.5" transform="rotate(-90 146.6 169.5)">100K</text>
<text x="150.2" y="169.3" transform="rotate(-90 150.2 169.3)">C44</text>
<text x="155.7" y="168.8" transform="rotate(-90 155.7 168.8)">1uF</text>
<text x="199.2" y="169.2" transform="rotate(-90 199.2 169.2)">C45</text>
<text x="204.7" y="169.4" transform="rotate(-90 204.7 169.4)">10uF</text>
<text x="207.7" y="169.2" transform="rotate(-90 207.7 169.2)">C46</text>
<text x="213.2" y="169.4" transform="rotate(-90 213.2 169.4)">10uF</text>
<text x="216.2" y="169.2" transform="rotate(-90 216.2 169.2)">C47</text>
<text x="221.7" y="169.4" transform="rotate(-90 221.7 169.4)">10uF</text>
<text x="167.6" y="175.9">LM27762DSSR</text>
<text x="224.2" y="180.7" transform="rotate(-90 224.2 180.7)">-2V75V</text>
<text x="230.3" y="184.3">TP10</text>
</g>
<g font-size="2.1">
<text x="251.9" y="134.1">OUT+</text>
<text x="251.9" y="142.6">OUT-</text>
<text x="110.5" y="151.2">IN</text>
<text x="164.5" y="151.2">VIN</text>
<text x="164.5" y="155.4">FB_P</text>
<text x="178.9" y="155.4">PGOOD</text>
<text x="164.5" y="159.7">EN_P</text>
<text x="164.5" y="161.8">EN_N</text>
<text x="164.5" y="157.5">FB_N</text>
<text x="178.7" y="159.7">OUT_P</text>
<text x="178.7" y="161.8">OUT_N</text>
<text x="182.2" y="157.5">CP</text>
<text x="164.5" y="166.1">C1_N</text>
<text x="164.5" y="163.9">C1_P</text>
<text x="177.8" y="172.5">EP_GND</text>
<text x="181.1" y="170.3">GND</text>
</g>
<g font-size="1.7">
<text x="170.9" y="133.2">2</text>
<text x="179.2" y="133.2">1</text>
<text x="235" y="132.2" transform="rotate(-90 235 132.2)">TP</text>
<text x="170.9" y="141.7">2</text>
<text x="179.2" y="141.7">1</text>
<text x="231.8" y="140.7" transform="rotate(-90 231.8 140.7)">TP</text>
<text x="162.4" y="150.2">3</text>
<text x="162.4" y="154.5">2</text>
<text x="185.6" y="154.5">1</text>
<text x="161.9" y="158.8">12</text>
<text x="162.4" y="156.6">7</text>
<text x="162.4" y="160.9">8</text>
<text x="185.6" y="156.6">5</text>
<text x="185.6" y="158.8">11</text>
<text x="185.6" y="160.9">6</text>
<text x="134.8" y="163.7" transform="rotate(-90 134.8 163.7)">1</text>
<text x="143.3" y="163.7" transform="rotate(-90 143.3 163.7)">1</text>
<text x="151.8" y="165.8" transform="rotate(-90 151.8 165.8)">1</text>
<text x="161.9" y="163">10</text>
<text x="162.5" y="165.2">9</text>
<text x="134.8" y="171.9" transform="rotate(-90 134.8 171.9)">2</text>
<text x="143.3" y="171.9" transform="rotate(-90 143.3 171.9)">2</text>
<text x="151.8" y="169.7" transform="rotate(-90 151.8 169.7)">2</text>
<text x="185.6" y="171.5">13</text>
<text x="185.6" y="169.4">4</text>
<text x="233.5" y="184.9">TP</text>
</g>
</svg>
